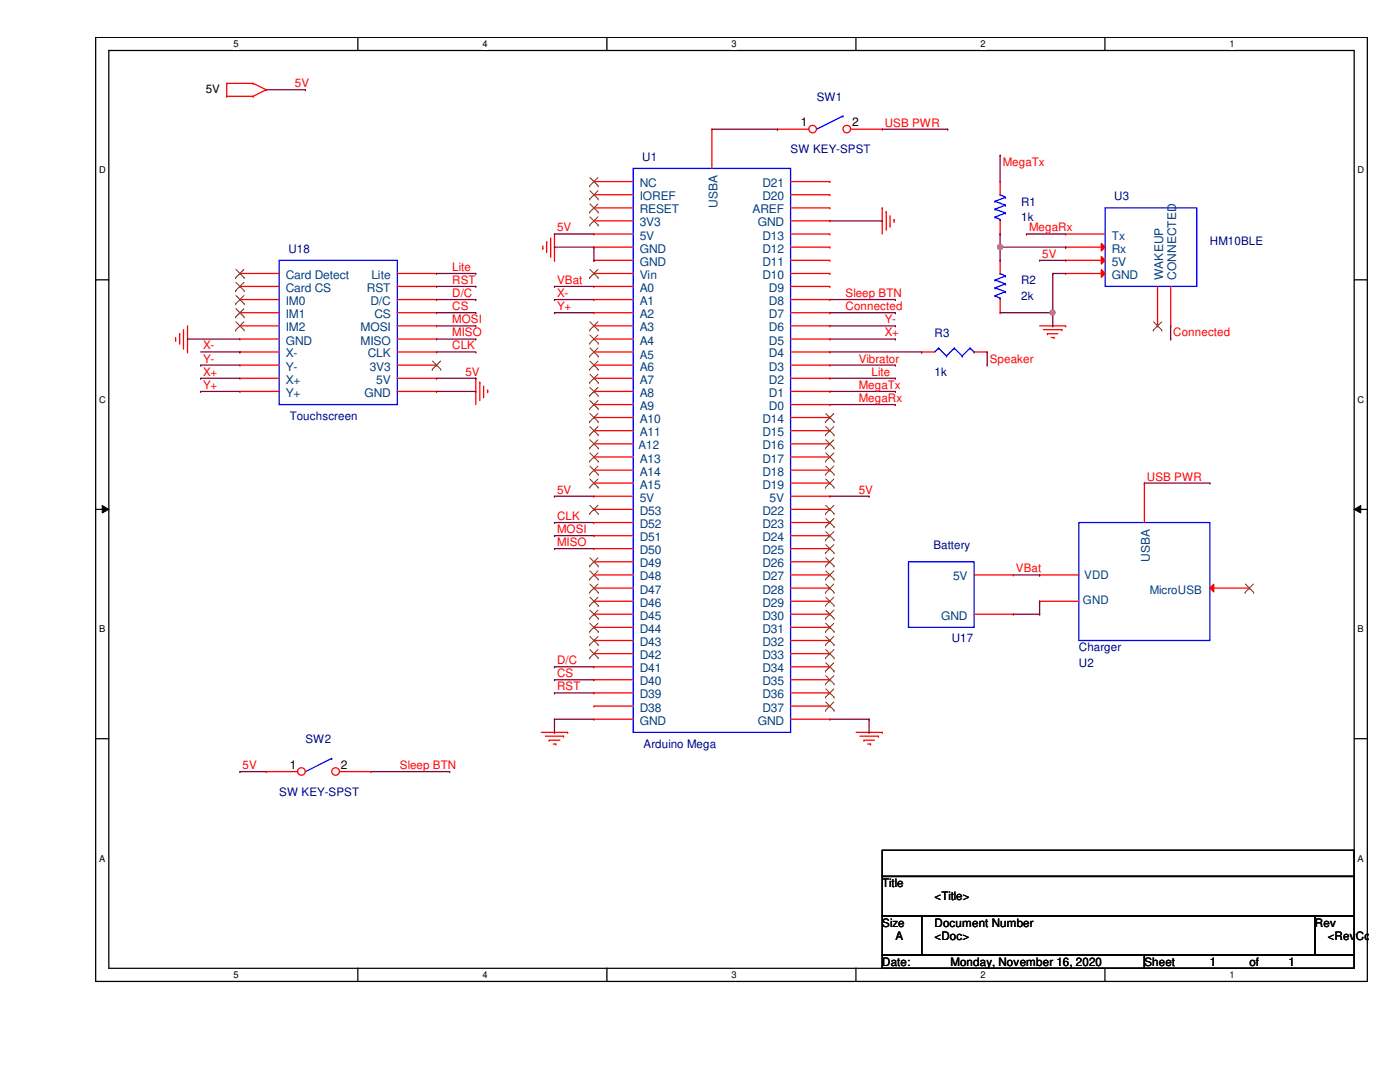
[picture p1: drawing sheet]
<svg xmlns="http://www.w3.org/2000/svg" width="279mm" height="216mm" viewBox="0 0 279 216" stroke-linecap="round" stroke-linejoin="round" font-family="sans-serif">
<path d="M19.1 7.5h253.8v188.3h-253.8zM21.7 10.1h248.6v183.1h-248.6z" fill="none" stroke="#000" stroke-width=".25"/>
<g fill="#fff">
<path d="M46.6 7.7h1v2.1h-1z"/>
<path d="M46.6 193.5h1v2.1h-1z"/>
</g>
<path d="M71.4 7.5v2.6M71.4 193.2v2.6" fill="none" stroke="#000" stroke-width=".25"/>
<g fill="#fff">
<path d="M96.3 7.7h1v2.1h-1z"/>
<path d="M96.3 193.5h1v2.1h-1z"/>
</g>
<path d="M121.1 7.5v2.6M121.1 193.2v2.6" fill="none" stroke="#000" stroke-width=".25"/>
<g fill="#fff">
<path d="M146 7.7h1v2.1h-1z"/>
<path d="M146 193.5h1v2.1h-1z"/>
</g>
<path d="M170.8 7.5v2.6M170.8 193.2v2.6" fill="none" stroke="#000" stroke-width=".25"/>
<g fill="#fff">
<path d="M195.7 7.7h1v2.1h-1z"/>
<path d="M195.7 193.5h1v2.1h-1z"/>
</g>
<path d="M220.5 7.5v2.6M220.5 193.2v2.6" fill="none" stroke="#000" stroke-width=".25"/>
<g fill="#fff">
<path d="M245.4 7.7h1v2.1h-1z"/>
<path d="M245.4 193.5h1v2.1h-1z"/>
<path d="M19.8 32.9h1.3v2.1h-1.3z"/>
<path d="M270.9 32.9h1.3v2.1h-1.3z"/>
<path d="M19.8 78.7h1.3v2.1h-1.3z"/>
<path d="M270.9 78.7h1.3v2.1h-1.3z"/>
</g>
<path d="M19.1 55.8h2.6M270.3 55.8h2.6" fill="none" stroke="#000" stroke-width=".25"/>
<g fill="#fff">
<path d="M19.8 124.5h1.2v2.1h-1.2z"/>
<path d="M270.9 124.5h1.3v2.1h-1.3z"/>
</g>
<path d="M19.1 101.6h2.6M270.3 101.6h2.6" fill="none" stroke="#000" stroke-width=".25"/>
<path d="M20.4 100.9l1.3 .7-1.3 .8zM270.3 101.6l1.3-.7v1.5z" fill="#000"/>
<path d="M20.4 100.9l1.3 .7-1.3 .8zM270.3 101.6l1.3-.7v1.5z" fill="none" stroke="#000" stroke-width=".2"/>
<g fill="#fff">
<path d="M19.8 170.3h1.2v2h-1.2z"/>
<path d="M270.9 170.3h1.3v2h-1.3z"/>
</g>
<path d="M19.1 147.4h2.6M270.3 147.4h2.6M176.1 169.7h94.2v5.2h-94.2zM176.1 174.9h94.2v7.9h-94.2zM176.1 182.8h7.8v7.8h-7.8zM176.1 190.6h52.3v2.6h-52.3zM183.9 182.8h78.5v7.8h-78.5zM228.4 190.6h41.9v2.6h-41.9zM262.4 182.8h7.9v7.8h-7.9z" fill="none" stroke="#000" stroke-width=".25"/>
<g fill="none" stroke="#f00" stroke-width=".25">
<path d="M45.3 19.2h.1M45.3 16.6h.1M45.3 19.2h5.2M45.3 16.6v2.6M45.3 16.6h5.2M50.5 19.2h.1M50.5 16.6h.1M50.5 16.6l2.6 1.3M53.1 17.9h.1M53.1 17.9l-2.6 1.3M199.6 36.2h.1M199.6 36.2v2.7"/>
<path d="M47.9 54.6h.1M47.9 57.1h.1M47.9 59.8h.1M47.9 54.6h7.8M47.9 57.1h7.8M47.9 59.8h7.8M79.3 54.6h7.8M79.3 57.1h7.8M79.3 59.8h7.8M87.1 54.6h.1M87.1 57.1h.1M87.1 59.8h.1"/>
<path d="M108.3 49.6h.1M108.3 49.1v.5M109.1 48.3h.1M109.1 48.3v2.1M109.9 51.1h.1M109.9 47.5v3.6M110.7 51.9h.1M110.7 46.7v5.2M176.1 41.5h.1M176.1 41.5v5.2M176.9 42.2h.1M176.9 42.2v3.7"/>
<path d="M177.6 45.1h.1M177.6 43.1v2M178.4 43.8h.1M178.4 43.8v.6M199.6 51.9h.1M199.6 46.7h.1M199.6 44.1v2.6M199.6 51.9v2.7M199.6 59.8v2.6M35.1 67.9h.1M35.1 67.4v.5M35.9 66.6h.1"/>
<path d="M35.9 66.6v2.1M36.6 69.5h.1M36.6 65.8v3.7M37.4 70.2h.1M37.4 65v5.2M47.9 62.4h.1M47.9 65h.1M47.9 70.2h.1M47.9 72.9h.1M47.9 75.5h.1M47.9 78.1h.1M47.9 67.6h.1"/>
<path d="M47.9 65h7.8M47.9 62.4h7.8M47.9 70.2h7.8M47.9 72.9h7.8M47.9 75.5h7.8M47.9 78.1h7.8M47.9 67.6h7.8M79.3 65h7.8M79.3 62.4h7.8M79.3 70.2h7.8M79.3 72.9h7.8M79.3 75.5h7.8"/>
<path d="M79.3 78.1h7.8M79.3 67.6h7.8M87.1 62.4h.1M87.1 65h.1M87.1 67.6h.1M87.1 70.2h.1M87.1 72.9h.1M87.1 78.1h.1M87.1 75.5h.1M95 75.5h.1M95 75.5v5.2M95.8 76.3h.1"/>
<path d="M95.8 76.3v3.6M96.5 79.2h.1M96.5 77v2.2M97.3 77.9h.1M97.3 77.9v.5M199.6 62.4h.1M207.5 65h5.2M208.2 65.8h3.7M209 66.6h.1M209 66.6h2.1M209.8 67.4h.6M210.4 67.4h.1"/>
<path d="M211.9 65.8h.1M212.7 65h.1M108 146.1h5.3M108.8 146.9h3.7M109.6 147.7h.1M109.6 147.7h2.1M110.4 148.5h.5M110.9 148.5h.1M112.5 146.9h.1M113.3 146.1h.1M170.9 146.1h5.2M171.6 146.9h3.7"/>
<path d="M172.4 147.7h.1M172.4 147.7h2.1M173.2 148.5h.5M173.7 148.5h.1M175.3 146.9h.1M176.1 146.1h.1"/>
</g>
<g fill="none" stroke="#00f" stroke-width=".25">
<path d="M199.6 38.9h.1M199.6 38.9l1.1 .5M200.7 39.4h.1M200.7 39.4l-2.1 .8M55.7 51.9h23.6v28.8h-23.6zM198.6 59h.1M198.6 57.4h.1M198.6 55.9h.1M198.6 43.3h.1M198.6 41.7h.1M198.6 40.2h.1M198.6 59l1 .5"/>
<path d="M198.6 57.4l2.1 .8M198.6 55.9l2.1 .7M198.6 43.3l1 .5M198.6 41.7l2.1 .8M198.6 40.2l2.1 .7M199.6 54.6h.1M199.6 59.5h.1M199.6 43.8h.1M199.6 54.6l1.1 .5M199.6 43.8v.3M199.6 59.5v.3M200.7 58.2h.1"/>
<path d="M200.7 56.6h.1M200.7 55.1h.1M200.7 42.5h.1M200.7 40.9h.1M200.7 58.2l-2.1 .8M200.7 56.6l-2.1 .8M200.7 55.1l-2.1 .8M200.7 42.5l-2.1 .8M200.7 40.9l-2.1 .8M215.3 104.3h26.2v23.5h-26.2z"/>
</g>
<g fill="none" stroke="#804000" stroke-width=".2">
<path d="M47 55.4h.1M47 58h.1M47.1 53.8l1.6 1.6M47.1 56.3l1.6 1.7M47.1 59l1.6 1.6M48.7 53.8l-1.7 1.6M48.7 56.3l-1.7 1.7M48.7 59l-1.7 1.6M48.7 55.4h.1M48.7 58h.1M47 60.6h.1M47 63.2h.1"/>
<path d="M47 65.9h.1M47.1 61.6l1.6 1.6M47.1 64.2l1.6 1.7M48.7 61.6l-1.7 1.6M48.7 64.2l-1.7 1.7M48.7 60.6h.1M48.7 63.2h.1M48.7 65.9h.1M86.3 73.7h.1M86.3 72.1l1.7 1.6M87.9 72.1l-1.6 1.6M88 73.7h.1"/>
</g>
<path d="M241.5 117.3l.7-.7v1.5z" fill="#f00"/>
<path d="M228.4 96.4h.1M228.4 96.4v7.9M207.5 114.7h.1M207.5 120h.1M207.5 114.7h7.8M207.5 120h7.8M241.5 117.3l.7-.7v1.5zM241.5 117.3h7.8M249.3 117.3h.1" fill="none" stroke="#f00" stroke-width=".25"/>
<path d="M248.5 118.2h.1M248.5 116.5l1.7 1.7M250.1 116.5l-1.6 1.7M250.2 118.2h.1" fill="none" stroke="#804000" stroke-width=".2"/>
<path d="M168.2 23.2h.1M168.2 23.2l-5.2 2.6" fill="none" stroke="#00f" stroke-width=".25"/>
<circle cx="162.2" cy="25.8" r=".75" fill="#fff"/>
<g fill="none" stroke="#f00" stroke-width=".25">
<path d="M155.2 25.8h.1M155.2 25.8h6.2"/>
<circle cx="162.2" cy="25.8" r=".75"/>
</g>
<circle cx="169" cy="25.8" r=".75" fill="#fff"/>
<g fill="none" stroke="#f00" stroke-width=".25">
<path d="M169.8 25.8h6.3M176.1 25.8h.1M183.9 70.2h.1M183.9 70.2h2.6M194.4 70.2h2.6M197 70.2h.1"/>
<circle cx="169" cy="25.8" r=".75"/>
</g>
<g fill="none" stroke="#00f" stroke-width=".25">
<path d="M187.3 69.5h.1M187.3 69.5l-.8 .7M187.3 69.5l1.6 1.5M188.9 71h.1M190.5 69.5h.1M190.5 69.5l-1.6 1.5M190.5 69.5l1.5 1.5M192 71h.1M193.6 69.5h.1M193.6 69.5l-1.6 1.5M193.6 69.5l.8 .7M194.4 70.2h.1"/>
<path d="M66.2 151.3h.1M66.2 151.3l-5.2 2.7"/>
</g>
<circle cx="60.2" cy="153.9" r=".75" fill="#fff"/>
<g fill="none" stroke="#f00" stroke-width=".25">
<path d="M53.1 154h.1M53.1 154h6.3"/>
<circle cx="60.2" cy="153.9" r=".75"/>
</g>
<circle cx="67" cy="153.9" r=".75" fill="#fff"/>
<g fill="none" stroke="#f00" stroke-width=".25">
<path d="M212.7 46.7h.1M212.7 46.7h7.9M194.4 114.7h7.8M202.2 114.7h.1M194.4 122.6h7.8M202.2 122.6h.1M67.8 154h6.2M74 154h.1"/>
<circle cx="67" cy="153.9" r=".75"/>
</g>
<path d="M220.6 41.5h18.2v15.6h-18.2zM181.3 112.1h13.1v13.1h-13.1z" fill="none" stroke="#00f" stroke-width=".25"/>
<path d="M219.8 48.6l.8 .7-.8 .8z" fill="#f00"/>
<path d="M212.7 49.3h.1M212.7 49.3h7.9M219.8 48.6l.8 .7-.8 .8z" fill="none" stroke="#f00" stroke-width=".25"/>
<path d="M219.8 51.2l.8 .7-.8 .8z" fill="#f00"/>
<path d="M212.7 51.9h.1M212.7 51.9h7.9M219.8 51.2l.8 .7-.8 .8z" fill="none" stroke="#f00" stroke-width=".25"/>
<path d="M219.8 53.8l.8 .8-.8 .7z" fill="#f00"/>
<g fill="none" stroke="#f00" stroke-width=".25">
<path d="M118.5 36.2h.1M118.5 38.9h.1M118.5 36.2h7.9M118.5 38.9h7.9M142.1 25.8h.1M142.1 25.8v7.8M157.8 36.2h7.8M157.8 38.9h7.8M165.6 38.9h.1M165.6 36.2h.1M118.5 41.5h.1M118.5 44.1h.1"/>
<path d="M118.5 46.7h.1M118.5 49.3h.1M118.5 51.9h.1M118.5 54.6h.1M118.5 57.1h.1M118.5 59.8h.1M118.5 54.6h7.9M118.5 41.5h7.9M118.5 44.1h7.9M118.5 46.7h7.9M118.5 49.3h7.9M118.5 51.9h7.9"/>
<path d="M118.5 57.1h7.9M118.5 59.8h7.9M157.8 54.6h7.8M157.8 41.5h7.8M157.8 44.1h7.8M157.8 46.7h7.8M157.8 49.3h7.8M157.8 51.9h7.8M157.8 57.1h7.8M157.8 59.8h7.8M165.6 59.8h.1M165.6 57.1h.1"/>
<path d="M165.6 54.6h.1M165.6 51.9h.1M165.6 49.3h.1M165.6 46.7h.1M165.6 44.1h.1M165.6 41.5h.1M212.7 54.6h.1M212.7 54.6h7.9M219.8 53.8l.8 .8-.8 .7zM231 57.1v7.9M233.6 57.1v7.9M118.5 62.4h.1"/>
<path d="M118.5 67.6h.1M118.5 65h.1M118.5 70.2h.1M118.5 72.9h.1M118.5 75.5h.1M118.5 78.1h.1M118.5 62.4h7.9M118.5 67.6h7.9M118.5 65h7.9M118.5 70.2h7.9M118.5 72.9h7.9M118.5 75.5h7.9"/>
<path d="M118.5 78.1h7.9M157.8 62.4h7.8M157.8 67.6h7.8M157.8 65h7.8M157.8 70.2h7.8M157.8 72.9h7.8M157.8 75.5h7.8M157.8 78.1h7.8M165.6 78.1h.1M165.6 75.5h.1M165.6 72.9h.1M165.6 70.2h.1"/>
<path d="M165.6 67.6h.1M165.6 65h.1M165.6 62.4h.1M231 65h.1M233.6 65h.1M118.5 80.7h.1M118.5 85.9h.1M118.5 83.3h.1M118.5 88.6h.1M118.5 91.2h.1M118.5 93.8h.1M118.5 96.4h.1"/>
<path d="M118.5 99h.1M118.5 80.7h7.9M118.5 85.9h7.9M118.5 83.3h7.9M118.5 88.6h7.9M118.5 91.2h7.9M118.5 93.8h7.9M118.5 96.4h7.9M118.5 99h7.9M157.8 80.7h7.8M157.8 85.9h7.8M157.8 83.3h7.8"/>
<path d="M157.8 88.6h7.8M157.8 91.2h7.8M157.8 93.8h7.8M157.8 96.4h7.8M157.8 99h7.8M165.6 80.7h.1M165.6 83.3h.1M165.6 85.9h.1M165.6 88.6h.1M165.6 91.2h.1M165.6 93.8h.1M165.6 96.4h.1"/>
<path d="M165.6 99h.1M118.5 120h.1M118.5 117.3h.1M118.5 114.7h.1M118.5 112.1h.1M118.5 109.5h.1M118.5 106.9h.1M118.5 104.3h.1M118.5 101.6h.1M118.5 101.6h7.9M118.5 104.3h7.9M118.5 106.9h7.9"/>
<path d="M118.5 109.5h7.9M118.5 112.1h7.9M118.5 114.7h7.9M118.5 117.3h7.9M118.5 120h7.9M157.8 101.6h7.8M157.8 104.3h7.8M157.8 106.9h7.8M157.8 109.5h7.8M157.8 112.1h7.8M157.8 114.7h7.8M157.8 117.3h7.8"/>
<path d="M157.8 120h7.8M165.6 101.6h.1M165.6 104.3h.1M165.6 106.9h.1M165.6 109.5h.1M165.6 112.1h.1M165.6 114.7h.1M165.6 117.3h.1M165.6 120h.1M118.5 138.3h.1M118.5 135.6h.1M118.5 133.1h.1"/>
<path d="M118.5 130.4h.1M118.5 127.8h.1M118.5 125.2h.1M118.5 122.6h.1M118.5 122.6h7.9M118.5 125.2h7.9M118.5 127.8h7.9M118.5 130.4h7.9M118.5 133.1h7.9M118.5 135.6h7.9M118.5 138.3h7.9M157.8 122.6h7.8"/>
<path d="M157.8 125.2h7.8M157.8 127.8h7.8M157.8 130.4h7.8M157.8 133.1h7.8M157.8 135.6h7.8M157.8 138.3h7.8M165.6 122.6h.1M165.6 125.2h.1M165.6 127.8h.1M165.6 130.4h.1M165.6 133.1h.1M165.6 135.6h.1"/>
<path d="M165.6 138.3h.1M118.5 140.9h.1M118.5 143.5h.1M118.5 140.9h7.9M118.5 143.5h7.9M157.8 140.9h7.8M157.8 143.5h7.8M165.6 140.9h.1M165.6 143.5h.1"/>
</g>
<g fill="none" stroke="#804000" stroke-width=".2">
<path d="M117.7 37.1h.1M117.7 39.7h.1M117.7 35.4l1.7 1.7M117.7 38.1l1.7 1.6M119.3 35.4l-1.6 1.7M119.3 38.1l-1.6 1.6M119.4 37.1h.1M119.4 39.7h.1M117.7 42.3h.1M117.7 44.9h.1M117.7 55.4h.1M117.7 40.7l1.7 1.6"/>
<path d="M117.7 43.3l1.7 1.6M117.7 53.8l1.7 1.6M119.3 40.7l-1.6 1.6M119.3 43.3l-1.6 1.6M119.3 53.8l-1.6 1.6M119.4 42.3h.1M119.4 44.9h.1M119.4 55.4h.1M117.7 68.5h.1M117.7 65.9h.1M117.7 71.1h.1M117.7 73.7h.1"/>
<path d="M117.7 76.3h.1M117.7 79h.1M117.7 66.8l1.7 1.7M117.7 64.2l1.7 1.7M117.7 69.4l1.7 1.7M117.7 72.1l1.7 1.6M117.7 74.7l1.7 1.6M117.7 77.3l1.7 1.7M117.7 79.9l1.7 1.7M119.3 66.8l-1.6 1.7M119.3 64.2l-1.6 1.7M119.3 69.4l-1.6 1.7"/>
<path d="M119.3 72.1l-1.6 1.6M119.3 74.7l-1.6 1.6M119.3 77.3l-1.6 1.7M119.3 79.9l-1.6 1.7M119.4 68.5h.1M119.4 65.9h.1M119.4 71.1h.1M119.4 73.7h.1M119.4 76.3h.1M119.4 79h.1M230.2 65.9h.1M230.2 64.2l1.7 1.7"/>
<path d="M231.8 64.2l-1.6 1.7M231.9 65.9h.1M117.7 81.6h.1M117.7 86.8h.1M117.7 84.2h.1M117.7 89.4h.1M117.7 92h.1M117.7 94.7h.1M117.7 97.2h.1M117.7 85.1l1.7 1.7M117.7 82.5l1.7 1.7M117.7 87.8l1.7 1.6"/>
<path d="M117.7 90.4l1.7 1.6M117.7 93l1.7 1.7M117.7 95.6l1.7 1.6M119.3 85.1l-1.6 1.7M119.3 82.5l-1.6 1.7M119.3 87.8l-1.6 1.6M119.3 90.4l-1.6 1.6M119.3 93l-1.6 1.7M119.3 95.6l-1.6 1.6M119.4 81.6h.1M119.4 86.8h.1M119.4 84.2h.1"/>
<path d="M119.4 89.4h.1M119.4 92h.1M119.4 94.7h.1M119.4 97.2h.1M164.8 84.2h.1M164.8 86.8h.1M164.8 89.4h.1M164.8 92h.1M164.8 94.7h.1M164.8 97.2h.1M164.8 82.5l1.7 1.7M164.8 85.1l1.7 1.7"/>
<path d="M164.8 87.8l1.7 1.6M164.8 90.4l1.7 1.6M164.8 93l1.7 1.7M164.8 95.6l1.7 1.6M166.4 82.5l-1.6 1.7M166.4 85.1l-1.6 1.7M166.4 87.8l-1.6 1.6M166.4 90.4l-1.6 1.6M166.4 93l-1.6 1.7M166.4 95.6l-1.6 1.6M166.5 84.2h.1M166.5 86.8h.1"/>
<path d="M166.5 89.4h.1M166.5 92h.1M166.5 94.7h.1M166.5 97.2h.1M117.7 118.2h.1M117.7 115.6h.1M117.7 112.9h.1M117.7 102.5h.1M117.7 119.2l1.7 1.6M117.7 116.5l1.7 1.7M117.7 113.9l1.7 1.7M117.7 111.3l1.7 1.6"/>
<path d="M117.7 100.8l1.7 1.7M119.3 119.2l-1.6 1.6M119.3 116.5l-1.6 1.7M119.3 113.9l-1.6 1.7M119.3 111.3l-1.6 1.6M119.3 100.8l-1.6 1.7M119.4 118.2h.1M119.4 115.6h.1M119.4 112.9h.1M119.4 102.5h.1M164.8 102.5h.1M164.8 105.1h.1"/>
<path d="M164.8 107.7h.1M164.8 110.3h.1M164.8 112.9h.1M164.8 115.6h.1M164.8 118.2h.1M164.8 100.8l1.7 1.7M164.8 103.5l1.7 1.6M164.8 106.1l1.7 1.6M164.8 108.7l1.7 1.6M164.8 111.3l1.7 1.6M164.8 113.9l1.7 1.7M164.8 116.5l1.7 1.7"/>
<path d="M164.8 119.2l1.7 1.6M166.4 100.8l-1.6 1.7M166.4 103.5l-1.6 1.6M166.4 106.1l-1.6 1.6M166.4 108.7l-1.6 1.6M166.4 111.3l-1.6 1.6M166.4 113.9l-1.6 1.7M166.4 116.5l-1.6 1.7M166.4 119.2l-1.6 1.6M166.5 102.5h.1M166.5 105.1h.1M166.5 107.7h.1"/>
<path d="M166.5 110.3h.1M166.5 112.9h.1M166.5 115.6h.1M166.5 118.2h.1M117.7 131.3h.1M117.7 128.7h.1M117.7 126h.1M117.7 123.4h.1M117.7 120.8h.1M117.7 129.6l1.7 1.7M117.7 127l1.7 1.7M117.7 124.4l1.7 1.6"/>
<path d="M117.7 121.8l1.7 1.6M119.3 129.6l-1.6 1.7M119.3 127l-1.6 1.7M119.3 124.4l-1.6 1.6M119.3 121.8l-1.6 1.6M119.4 131.3h.1M119.4 128.7h.1M119.4 126h.1M119.4 123.4h.1M119.4 120.8h.1M164.8 120.8h.1M164.8 123.4h.1"/>
<path d="M164.8 126h.1M164.8 128.7h.1M164.8 131.3h.1M164.8 133.9h.1M164.8 136.5h.1M164.8 139.1h.1M164.8 121.8l1.7 1.6M164.8 124.4l1.7 1.6M164.8 127l1.7 1.7M164.8 129.6l1.7 1.7M164.8 132.2l1.7 1.7M164.8 134.8l1.7 1.7"/>
<path d="M164.8 137.5l1.7 1.6M166.4 129.6l-1.6 1.7M166.4 121.8l-1.6 1.6M166.4 124.4l-1.6 1.6M166.4 127l-1.6 1.7M166.4 132.2l-1.6 1.7M166.4 134.8l-1.6 1.7M166.4 137.5l-1.6 1.6M166.5 120.8h.1M166.5 123.4h.1M166.5 126h.1M166.5 128.7h.1"/>
<path d="M166.5 131.3h.1M166.5 133.9h.1M166.5 136.5h.1M166.5 139.1h.1M164.8 141.7h.1M164.8 140.1l1.7 1.6M166.4 140.1l-1.6 1.6M166.5 141.7h.1"/>
</g>
<path d="M126.4 33.6h31.4v112.5h-31.4z" fill="none" stroke="#00f" stroke-width=".25"/>
<g fill="none" stroke="#800040" stroke-width=".25">
<path d="M199.6 31h.1M199.6 31v5.2M110.7 57.1h.1M110.7 57.1h7.8M199.6 46.7h.1M199.6 46.7v2.6h13.1M204.9 46.7h.1M204.9 46.7h7.8M212.7 49.3h.1M202.2 114.7h5.3M207.5 120h.1M207.5 114.7h.1"/>
<path d="M207.5 120v2.6M202.2 122.6h5.3M207.5 122.6h.1"/>
</g>
<circle cx="199.6" cy="49.3" r=".5" fill="#f0f"/>
<circle cx="199.6" cy="49.3" r=".5" fill="none" stroke="#f0f" stroke-width=".25"/>
<path d="M199.6 51.9h.1M199.6 49.3v2.6M207.5 51.9h.1M207.5 51.9h5.2M210.1 54.6h.1M210.1 54.6h2.6M210.1 54.6v7.8M210.1 62.4h.1" fill="none" stroke="#800040" stroke-width=".25"/>
<circle cx="210.1" cy="62.4" r=".5" fill="#f0f"/>
<circle cx="210.1" cy="62.4" r=".5" fill="none" stroke="#f0f" stroke-width=".25"/>
<g fill="none" stroke="#800040" stroke-width=".25">
<path d="M53.1 17.9h7.9M61 17.9h.1M142.1 25.8h13.1M155.2 25.8h.1M176.1 25.8h13M189.1 25.8h.1M87.1 59.8h7.9M87.1 57.1h7.9M87.1 54.6h7.9M95 59.8h.1M95 57.1h.1M95 54.6h.1"/>
<path d="M110.7 49.3h.1M110.7 46.7h.1M110.7 59.8h.1M110.7 49.3h7.8v2.6M110.7 46.7h7.8M110.7 59.8h7.8M118.5 51.9h.1M165.6 44.1h10.5M165.6 59.8h13.1M176.1 44.1h.1M178.7 59.8h.1M37.4 67.6h.1"/>
<path d="M37.4 67.6h10.5M40 72.9h.1M40 75.5h.1M40 78.1h.1M40 78.1h7.9M40 75.5h7.9M40 70.2h7.9M40 72.9h7.9M47.9 70.2h.1M87.1 62.4h7.9M87.1 78.1h7.9M87.1 67.6h7.9"/>
<path d="M87.1 75.5h7.9M87.1 70.2h7.9M87.1 65h7.9M95 78.1h.1M95 75.5h.1M95 70.2h.1M95 67.6h.1M95 65h.1M95 62.4h.1M110.7 62.4h.1M110.7 62.4h7.8M165.6 62.4h13.1"/>
<path d="M165.6 78.1h13.1M165.6 67.6h13.1M165.6 75.5h13.1M165.6 70.2h18.3M165.6 72.9h13.1M165.6 65h13.1M178.7 78.1h.1M178.7 75.5h.1M178.7 72.9h.1M178.7 67.6h.1M178.7 65h.1M178.7 62.4h.1"/>
<path d="M183.9 70.2h.1M197 72.9h.1M197 70.2v2.7M199.6 62.4h10.5M210.1 62.4h.1M210.1 65h.1M210.1 62.4v2.6M233.6 67.6h.1M233.6 65v2.6M110.7 99h.1M110.7 99h7.8M165.6 99h7.8"/>
<path d="M165.6 80.7h13.1M173.4 99h.1M178.7 80.7h.1M228.4 96.4h13.1M241.5 96.4h.1M110.7 109.5h.1M110.7 106.9h.1M110.7 104.3h.1M110.7 109.5h7.8M110.7 106.9h7.8M110.7 104.3h7.8M110.7 138.3h.1"/>
<path d="M110.7 135.6h.1M110.7 133.1h.1M110.7 138.3h7.8M110.7 135.6h7.8M110.7 133.1h7.8M47.9 154h.1M47.9 154h5.2M74 154h15.7M89.7 154h.1M110.7 143.5h.1M110.7 146.1h.1M110.7 143.5h7.8"/>
<path d="M110.7 143.5v2.6M165.6 143.5h7.8M173.4 143.5h.1M173.4 146.1h.1M173.4 143.5v2.6"/>
</g>
<circle cx="199.6" cy="49.3" r=".5" fill="#f0f"/>
<circle cx="199.6" cy="49.3" r=".5" fill="none" stroke="#f0f" stroke-width=".25"/>
<circle cx="210.1" cy="62.4" r=".5" fill="#f0f"/>
<circle cx="210.1" cy="62.4" r=".5" fill="none" stroke="#f0f" stroke-width=".25"/>
<g font-size="2.4">
<text x="159.9" y="25.2">1</text>
<text x="170.1" y="25.2">2</text>
<text x="57.8" y="153.4">1</text>
<text x="68" y="153.4">2</text>
</g>
<g font-size="2.4" fill="#004080">
<text x="127.7" y="37.3">NC</text>
<text x="127.7" y="40">IOREF</text>
<text x="143.2" y="41.5" transform="rotate(-90 143.2 41.5)">USBA</text>
<text x="152.1" y="40">D20</text>
<text x="152.1" y="37.3">D21</text>
<text x="127.7" y="42.6">RESET</text>
<text x="127.7" y="45.2">3V3</text>
<text x="127.7" y="47.8">5V</text>
<text x="150.2" y="42.6">AREF</text>
<text x="151.2" y="45.2">GND</text>
<text x="152.1" y="47.8">D13</text>
<text x="221.9" y="47.8">Tx</text>
<text x="127.7" y="50.4">GND</text>
<text x="127.7" y="53">GND</text>
<text x="152.1" y="53">D11</text>
<text x="152.1" y="50.4">D12</text>
<text x="221.9" y="50.4">Rx</text>
<text x="221.9" y="53">5V</text>
<text x="57" y="55.7">Card Detect</text>
<text x="57" y="58.3">Card CS</text>
<text x="73.2" y="58.3">RST</text>
<text x="74.1" y="55.7">Lite</text>
<text x="127.7" y="55.7">Vin</text>
<text x="127.7" y="58.3">A0</text>
<text x="152.1" y="55.7">D10</text>
<text x="153.5" y="58.3">D9</text>
<text x="221.9" y="55.7">GND</text>
<text x="232.1" y="55.8" transform="rotate(-90 232.1 55.8)">WAKEUP</text>
<text x="234.7" y="55.8" transform="rotate(-90 234.7 55.8)">CONNECTED</text>
<text x="57" y="60.9">IM0</text>
<text x="57" y="63.5">IM1</text>
<text x="73.9" y="60.9">D/C</text>
<text x="74.7" y="63.5">CS</text>
<text x="127.7" y="60.9">A1</text>
<text x="127.7" y="63.5">A2</text>
<text x="153.5" y="63.5">D7</text>
<text x="153.5" y="60.9">D8</text>
<text x="57" y="66.1">IM2</text>
<text x="57" y="71.3">X-</text>
<text x="57" y="68.7">GND</text>
<text x="71.9" y="66.1">MOSI</text>
<text x="71.9" y="68.7">MISO</text>
<text x="73.4" y="71.3">CLK</text>
<text x="127.7" y="68.7">A4</text>
<text x="127.7" y="66.1">A3</text>
<text x="153.5" y="71.3">D4</text>
<text x="153.5" y="68.7">D5</text>
<text x="153.5" y="66.1">D6</text>
<text x="57" y="74">Y-</text>
<text x="57" y="76.6">X+</text>
<text x="73.8" y="74">3V3</text>
<text x="75.1" y="76.6">5V</text>
<text x="127.7" y="74">A6</text>
<text x="127.7" y="76.6">A7</text>
<text x="153.5" y="76.6">D2</text>
<text x="153.5" y="74">D3</text>
<text x="57" y="79.2">Y+</text>
<text x="72.7" y="79.2">GND</text>
<text x="127.7" y="79.2">A8</text>
<text x="127.7" y="81.8">A9</text>
<text x="153.5" y="81.8">D0</text>
<text x="153.5" y="79.2">D1</text>
<text x="127.7" y="87">A11</text>
<text x="127.7" y="84.4">A10</text>
<text x="152.1" y="84.4">D14</text>
<text x="152.1" y="87">D15</text>
<text x="152.1" y="89.7">D16</text>
<text x="127.7" y="92.3">A13</text>
<text x="127.7" y="94.9">A14</text>
<text x="152.1" y="92.3">D17</text>
<text x="152.1" y="94.9">D18</text>
<text x="127.7" y="97.5">A15</text>
<text x="127.7" y="100.1">5V</text>
<text x="152.1" y="97.5">D19</text>
<text x="153.6" y="100.1">5V</text>
<text x="127.7" y="108">D51</text>
<text x="127.7" y="105.4">D52</text>
<text x="127.7" y="102.7">D53</text>
<text x="152.1" y="102.7">D22</text>
<text x="152.1" y="105.4">D23</text>
<text x="152.1" y="108">D24</text>
<text x="127.7" y="113.2">D49</text>
<text x="127.7" y="110.6">D50</text>
<text x="152.1" y="110.6">D25</text>
<text x="152.1" y="113.2">D26</text>
<text x="229.5" y="112.1" transform="rotate(-90 229.5 112.1)">USBA</text>
<text x="127.7" y="118.4">D47</text>
<text x="127.7" y="115.8">D48</text>
<text x="152.1" y="115.8">D27</text>
<text x="152.1" y="118.4">D28</text>
<text x="190.2" y="115.8">5V</text>
<text x="127.7" y="123.7">D45</text>
<text x="127.7" y="121.1">D46</text>
<text x="152.1" y="121.1">D29</text>
<text x="152.1" y="123.7">D30</text>
<text x="187.8" y="123.7">GND</text>
<text x="127.7" y="131.5">D42</text>
<text x="127.7" y="128.9">D43</text>
<text x="127.7" y="126.3">D44</text>
<text x="152.1" y="126.3">D31</text>
<text x="152.1" y="128.9">D32</text>
<text x="152.1" y="131.5">D33</text>
<text x="127.7" y="136.7">D40</text>
<text x="127.7" y="134.2">D41</text>
<text x="152.1" y="134.2">D34</text>
<text x="152.1" y="136.7">D35</text>
<text x="127.7" y="142">D38</text>
<text x="127.7" y="139.4">D39</text>
<text x="152.1" y="139.4">D36</text>
<text x="152.1" y="142">D37</text>
<text x="127.7" y="144.6">GND</text>
<text x="151.2" y="144.6">GND</text>
</g>
<g font-size="2.3" fill="#f00">
<text x="58.8" y="17.4">5V</text>
<text x="176.6" y="25.3">USB PWR</text>
<text x="200.1" y="33.1">MegaTx</text>
<text x="111.2" y="46.2">5V</text>
<text x="205.4" y="46.2">MegaRx</text>
<text x="208" y="51.4">5V</text>
<text x="90.3" y="59.3">D/C</text>
<text x="90.3" y="56.6">RST</text>
<text x="90.3" y="54.1">Lite</text>
<text x="111.2" y="56.6">VBat</text>
<text x="111.2" y="59.3">X-</text>
<text x="168.7" y="59.3">Sleep BTN</text>
<text x="90.3" y="64.5">MOSI</text>
<text x="90.3" y="61.9">CS</text>
<text x="111.2" y="61.9">Y+</text>
<text x="168.7" y="61.9">Connected</text>
<text x="176.6" y="64.5">Y-</text>
<text x="40.6" y="69.7">X-</text>
<text x="90.3" y="69.7">CLK</text>
<text x="90.3" y="67.1">MISO</text>
<text x="176.6" y="67.1">X+</text>
<text x="234.1" y="67.1">Connected</text>
<text x="40.6" y="72.3">Y-</text>
<text x="40.6" y="75">X+</text>
<text x="40.6" y="77.6">Y+</text>
<text x="92.9" y="75">5V</text>
<text x="171.4" y="77.6">MegaTx</text>
<text x="171.4" y="72.3">Vibrator</text>
<text x="173.9" y="75">Lite</text>
<text x="197.5" y="72.3">Speaker</text>
<text x="171.4" y="80.2">MegaRx</text>
<text x="228.9" y="95.9">USB PWR</text>
<text x="111.2" y="98.5">5V</text>
<text x="171.4" y="98.5">5V</text>
<text x="111.2" y="106.4">MOSI</text>
<text x="111.2" y="103.8">CLK</text>
<text x="111.2" y="109">MISO</text>
<text x="202.7" y="114.2">VBat</text>
<text x="111.2" y="137.8">RST</text>
<text x="111.2" y="135.1">CS</text>
<text x="111.2" y="132.5">D/C</text>
<text x="48.4" y="153.5">5V</text>
<text x="79.8" y="153.5">Sleep BTN</text>
</g>
<g font-size="2.3">
<text x="41.1" y="18.5">5V</text>
<text x="176.1" y="177">Title</text>
<text x="186.5" y="179.7">&lt;Title&gt;</text>
<text x="176.1" y="184.9">Size</text>
<text x="186.5" y="184.9">Document Number</text>
<text x="262.4" y="184.9">Rev</text>
<text x="178.7" y="187.5">A</text>
<text x="186.5" y="187.5">&lt;Doc&gt;</text>
<text x="265" y="187.5">&lt;RevCo</text>
<text x="176.1" y="192.7">Date:</text>
<text x="189.7" y="192.7">Monday, November 16, 2020</text>
<text x="228.4" y="192.7">Sheet</text>
<text x="241.5" y="192.7">1</text>
<text x="249.3" y="192.7">of</text>
<text x="257.2" y="192.7">1</text>
</g>
<g font-size="2.3" fill="#000080">
<text x="163" y="20.1">SW1</text>
<text x="128.2" y="32.1">U1</text>
<text x="157.8" y="30.6">SW KEY-SPST</text>
<text x="203.8" y="41">R1</text>
<text x="222.4" y="40">U3</text>
<text x="203.8" y="44.2">1k</text>
<text x="57.6" y="50.4">U18</text>
<text x="241.5" y="48.9">HM10BLE</text>
<text x="203.8" y="56.7">R2</text>
<text x="203.8" y="59.9">2k</text>
<text x="186.5" y="67.2">R3</text>
<text x="186.5" y="75">1k</text>
<text x="57.8" y="83.9">Touchscreen</text>
<text x="186.3" y="109.6">Battery</text>
<text x="189.9" y="128.1">U17</text>
<text x="215.3" y="130">Charger</text>
<text x="215.3" y="133.1">U2</text>
<text x="61" y="148.3">SW2</text>
<text x="128.4" y="149.3">Arduino Mega</text>
<text x="55.7" y="158.7">SW KEY-SPST</text>
</g>
<g font-size="2.3" fill="#004080">
<text x="127.7" y="71.6">A5</text>
<text x="127.4" y="89.7">A12</text>
<text x="216.4" y="115.6">VDD</text>
<text x="229.4" y="118.4">MicroUSB</text>
<text x="216.1" y="120.6">GND</text>
</g>
<g font-size="1.9">
<text x="46.6" y="9.4">5</text>
<text x="96.3" y="9.4">4</text>
<text x="146" y="9.4">3</text>
<text x="195.7" y="9.4">2</text>
<text x="245.4" y="9.4">1</text>
<text x="19.8" y="34.6">D</text>
<text x="270.9" y="34.6">D</text>
<text x="19.8" y="80.3">C</text>
<text x="270.9" y="80.3">C</text>
<text x="19.8" y="126.2">B</text>
<text x="270.9" y="126.2">B</text>
<text x="19.8" y="171.9">A</text>
<text x="270.9" y="171.9">A</text>
<text x="46.6" y="195.2">5</text>
<text x="96.3" y="195.2">4</text>
<text x="146" y="195.2">3</text>
<text x="195.7" y="195.2">2</text>
<text x="245.4" y="195.2">1</text>
</g>
</svg>
